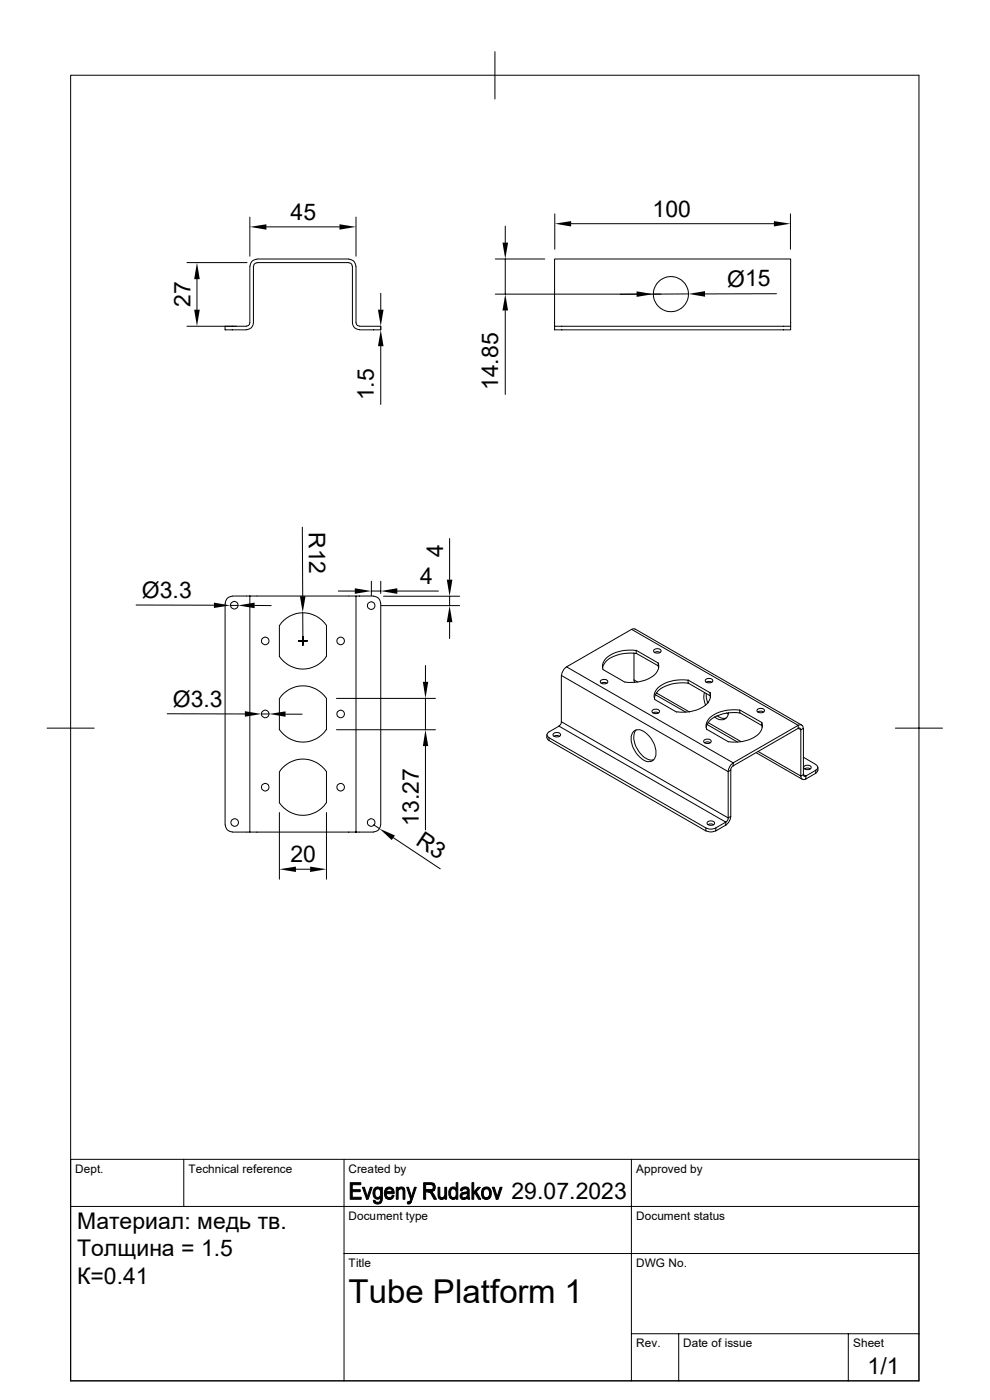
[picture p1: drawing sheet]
<svg xmlns="http://www.w3.org/2000/svg" width="210mm" height="297mm" viewBox="0 0 210 297" stroke-linecap="round" stroke-linejoin="round" font-family="sans-serif">
<g fill="none" stroke="#000" stroke-width=".21">
<path d="M15 16h179.9v276.9h-179.9zM105 11v10M39.7 55.7h12.7M41.8 59.2v6.5M53 56.5v12l-.2 .5-.5 .2M53 46.1v8.3M53.8 56.5v12a1.52 1.52 0 0 1-1.5 1.5h-4.5v-.8h1.5M54.5 55a1.45 1.45 0 0 0-1.5 1.5M54.5 55.8l-.6 .3-.1 .4M54.5 54.9h19.5M54.5 55.7h19.5M56.5 48.1h15.5"/>
<path d="M74 55a1.45 1.45 0 0 1 1.5 1.5M74 55.8l.5 .2 .2 .5M74.8 56.5v12a1.52 1.52 0 0 0 1.4 1.5h4.6v-.8h-4.6M75.5 56.5v12l.2 .5 .5 .2M75.5 46.1v8.3M105.1 54.9h10.5M107.2 48v3.5M107.2 54.9v7.5M117.7 45.4v7.5M121.2 47.5h43M167.7 45.4v7.5M39.7 69.2h12.6"/>
<path d="M80.8 62.2v3.5M80.8 69.2v.8M80.8 73.4v12.4M105.1 62.4h35.1M107.2 65.9v17.8M117.6 69.2h50.1v.8h-50.1zM117.6 69.2v-14.3h50.1v14.3M135 62.4h-3.4M146 62.4h-7.4M164.7 62.3l-15.1 .1M64.1 111.8l.1 14.7M95.4 114.3v8.7"/>
<path d="M28.9 128.4h16.5M47.8 128v47M48.9 128.4h1.6M49.3 126.5a1.45 1.45 0 0 0-1.5 1.5M53 126.4h-3.7M53 126.4h22.5v50.1M53 126.4v50.1h22.5M54 128.4l3.5 .1M63.4 136h1.8M64.2 130l.1 6M64.3 135.1v1.8M69.3 139.3v-6.6a6 6 0 0 0-10 0v6.6a6 6 0 0 0 9.9 0"/>
<path d="M71.8 125.4h3.5M75.5 126.4h3.7M78.8 123.3v3.1M78.8 125.4h2M79.2 126.5a1.45 1.45 0 0 1 1.5 1.5M80.8 128v47M80.8 123.3v2.6M80.9 128.5h16.6M81.4 126.5h16.1M84.3 125.4h8.7M95.4 126.5v2M95.4 132v3.5"/>
<path d="M134 133.5l35.3 20.4M134 133.5l-13.8 8M134.5 138.5v5.8M134.7 133.4l35.4 20.4M134.7 133.5h-.7M135 138l4.7 2.7v.6l-4.7-2.7zM135 138a7.8 7.8 0 0 0-6.7 2 2.13 2.13 0 0 0-.4 2M135 138.6a7.7 7.7 0 0 0-6.6 1.9l-.6 1.2M138.7 137.9a.99 .99 0 0 1 1.6 .2 .92 .92 0 0 1-1.7 0zM138.8 138.4l.4-.1 .9 .1M10 154.5h10M35.5 151.4l16.4 .1"/>
<path d="M55.5 151.5h1.6M59.3 154.8v-6.6a6 6 0 0 1 10 0v6.6M59.3 154.8a6 6 0 0 0 9.9 0M60.6 151.5h3.5M71.4 148.2h21M71.4 154.8h21M90.3 141.2v3.5M90.3 148.2v6.6M90.3 158.3v17.8M116 155.9v.6M116 156.5l.5 .6M116.5 156.5a.63 .63 0 0 1-.5-.6 .63 .63 0 0 1 .5-.6l2.1-1.2 35.4 20.3"/>
<path d="M116.5 157.1l33.2 19.2v-.7M116.5 157.1v-.6l33.2 19.1M117.5 156.2l.4-.2 .8 .2M117.5 155.6a.8 .8 0 0 1 .8-.3 .8 .8 0 0 1 .6 .7 .99 .99 0 0 1-1.6-.1zM119.1 153.1l-.1 .5-.4 .4M119.1 153.1v-9.8l35.4 20.4M119.1 153.1l35.4 20.4M120.2 141.5a2.65 2.65 0 0 0-1.1 1.8M120.2 141.5l35.3 20.3M127.4 144.4a.99 .99 0 0 1 1.5 .2 .92 .92 0 0 1-1.6 0zM127.5 144.9l.4-.1 .9 .1M127.9 142l4.7 2.7"/>
<path d="M134.4 155.2a2.03 2.03 0 0 1 2.9 .6 5 5 0 0 1 1.7 4.8 1.67 1.67 0 0 1-2.9 .4 5.3 5.3 0 0 1-2.1-5.2zM134.5 144.3l.8 .4M134.5 144.2l.2 .6M135 154.8a3.9 3.9 0 0 0 .5 4.6 3.3 3.3 0 0 0 3.1 1.8M138.3 150.7a.99 .99 0 0 1 1.6 .2 .92 .92 0 0 1-1.6 0zM138.5 151.3l.4-.2 .8 .2M138.9 148.4l4.7 2.7M139 147.4l6.5 3.7M139.2 147l7.1 4M139.6 141.3l.1 .4M139.6 140.7a2.63 2.63 0 0 1-1.6 3.1 8.5 8.5 0 0 1-5.4 .9M145.9 144.3a7.8 7.8 0 0 0-6.6 2 2.13 2.13 0 0 0-.4 2"/>
<path d="M146 144.3l4.7 2.7v.6l-4.7-2.7zM146 144.9a7.7 7.7 0 0 0-6.6 1.9l-.5 1.2M149.3 157.1a.99 .99 0 0 1 1.6 .2 .92 .92 0 0 1-1.6 0zM149.4 146.9l-.1 1.3 .4 1.4M149.4 157.6l.5-.2 .8 .2M149.6 144.2a.99 .99 0 0 1 1.6 .2 .92 .92 0 0 1-1.6 0zM149.8 144.7l.4-.1 .8 .1M149.8 147.2l.1 .9 .3 1.1M149.9 154.7l4.7 2.7M149.9 153.7l6.6 3.7M150.1 148.9l.2 .2M150.2 153.3l7 4.1"/>
<path d="M150.6 147a2.63 2.63 0 0 1-1.6 3.1 8.5 8.5 0 0 1-5.4 .9M150.6 147.6l.1 .4M152.1 151.8l1 .6h.9M154.1 151.3l.4 .2M154.6 151.2a1.58 1.58 0 0 1-1 1.4 1.58 1.58 0 0 1-1.7-.3l-.3-.2M156.9 150.7a7.8 7.8 0 0 0-6.6 1.9 2.13 2.13 0 0 0-.4 2.1M156.9 150.6l4.7 2.7v.6l-4.7-2.7zM156.9 151.3a7.7 7.7 0 0 0-6.5 1.8l-.6 1.2M160.4 159.7l9.8 5.6M160.6 150.6a.99 .99 0 0 1 1.6 .1 .92 .92 0 0 1-1.6 0zM160.7 151l.5-.1 .8 .1M160.8 159.4l9.1 5.2"/>
<path d="M161.6 153.9l.1 .4M161.6 153.3a2.63 2.63 0 0 1-1.6 3.1 8.5 8.5 0 0 1-5.4 1M169.3 154.5l.6 .3M169.3 153.9a.67 .67 0 0 1 .8 0 .67 .67 0 0 1 .3 .6M169.3 154.5h.4l.1 .3M169.3 153.9v.6M169.3 153.9l-13.8 7.9M169.3 154.5l-13.8 8M169.9 154.8v9.8M169.9 154.8l.5-.3v9.8M189.9 154.5h10M47.8 175a1.45 1.45 0 0 0 1.5 1.5"/>
<path d="M53 176.5h-3.7M59.3 172.4v14.1M69.3 170.3v-6.6a6 6 0 0 0-10 0v6.6a6 6 0 0 0 9.9 0M69.3 172.4v14.1M75.5 176.5h3.7M79.2 175l1.3 .8M80.7 175a1.45 1.45 0 0 1-1.5 1.5M83.4 177.7l10 6.6M149.7 175.6a2.33 2.33 0 0 0 2.1 0M149.7 176.2a2.33 2.33 0 0 0 2.1 0M150 174.5a.99 .99 0 0 1 1.6 .1 .92 .92 0 0 1-1.6 0zM150.2 175l.4-.2 .8 .2"/>
<path d="M154 174.4l-2.2 1.2M154 175l-2.2 1.3v-.7M154 174.4v.6M154.5 163.7v9.8M154.5 173.5l-.2 .5-.3 .4M155 173.2l-.5 .3M155 173.2a2.65 2.65 0 0 1-1 1.8M155 163.4v9.8M155 163.4l-.5 .3M155.5 161.8a2.65 2.65 0 0 0-1 1.9M155.5 162.5l-.3 .4-.2 .5M155.5 161.8v.7"/>
<path d="M169.9 164.6a.67 .67 0 0 0 .3 .7 .67 .67 0 0 0 .7 0M170.4 164.3l.2 .4 .3-.1M170.4 160.7l2.7 1.5M170.4 164.3l.5 .3M170.4 164.3l-.5 .3M170.5 162.6a.99 .99 0 0 1 1.6 .2 .92 .92 0 0 1-1.6 0zM170.6 163.1l.5-.2 .8 .2M170.9 164.6v.7M173.1 162.2a.63 .63 0 0 1 .4 .6 .63 .63 0 0 1-.4 .6M173.1 163.4v.6l-2.2 1.3M173.1 163.4l-2.2 1.2M173.5 163.4l-.4 .6"/>
<path d="M173.5 162.8v.6M62.8 184.4h3M15 255.9h179.9M39 246v9.9M73 246v46.9M133.9 246v46.9M194.9 246h-179.9v46.9M73 265.9h121.9M133.9 283h61M144 283v9.9M180 283v9.9"/>
<circle cx="142.3" cy="62.4" r="3.7"/>
<circle cx="49.7" cy="128.4" r=".79"/>
<circle cx="56.3" cy="136" r=".79"/>
<circle cx="72.3" cy="136" r=".79"/>
<circle cx="78.8" cy="128.5" r=".79"/>
<circle cx="56.3" cy="151.5" r=".79"/>
<circle cx="72.3" cy="151.5" r=".79"/>
<circle cx="49.8" cy="174.5" r=".79"/>
<circle cx="56.3" cy="167" r=".79"/>
<circle cx="72.3" cy="167" r=".79"/>
<circle cx="78.8" cy="174.5" r=".79"/>
</g>
<g fill="#000" stroke="#000" stroke-width=".21">
<path d="M74.3 250.9h2.2v.4h-1.8v1.1h1.7v.4h-1.7v1.2h1.9v.4h-2.3z" fill-rule="evenodd"/>
<path d="M76.9 251.9h.4l.6 2-.1 .5z" fill-rule="evenodd"/>
<path d="M78.6 251.9h.4l-.9 2.5h-.3z" fill-rule="evenodd"/>
<path d="M79.2 254.6l.4 .1 .2 .3 .3 .1h-.8z" fill-rule="evenodd"/>
<path d="M79.4 252.1l.7 .1a1.06 1.06 0 0 0 0 1.8l1 .1h-.4a.97 .97 0 0 1-1.1 .1 .97 .97 0 0 1-.5-1.1z" fill-rule="evenodd"/>
<path d="M79.5 252.1a.8 .8 0 0 1 1.3 .1l-1.4-.1z" fill-rule="evenodd"/>
<path d="M79.3 255.1l1.2-.1 .2-.9h.4a1.05 1.05 0 0 1-.5 1.2 1.05 1.05 0 0 1-1.3-.2z" fill-rule="evenodd"/>
<path d="M80.3 252.2h.5v-.3h.3v2.2l-1-.1a1.1 1.1 0 0 0 .2-1.8z" fill-rule="evenodd"/>
<path d="M81.8 252.2h.8l-.4 .1-.2 .6h1.6v.3h-1.6l.1 .7 .5 .2h-.8a1.75 1.75 0 0 1 0-1.9z" fill-rule="evenodd"/>
<path d="M82 252.1a1.02 1.02 0 0 1 1.1-.2 1.02 1.02 0 0 1 .5 1h-1.6h1.2l-.3-.7h-1.1z" fill-rule="evenodd"/>
<path d="M81.8 254.1h.9l.4-.2 .1-.3 .4 .1a1.04 1.04 0 0 1-1.8 .4z" fill-rule="evenodd"/>
<path d="M84.1 251.9h.3v.3h.4l-.3 .5v1.7h-.4z" fill-rule="evenodd"/>
<path d="M84.5 252.1l.5 .1z" fill-rule="evenodd"/>
<path d="M84.5 252.1a.82 .82 0 0 1 1-.2 .82 .82 0 0 1 .4 1v1.5h-.4v-1.9l-.3-.3z" fill-rule="evenodd"/>
<path d="M86.4 255h.8l-.2 .4h-.4h-.2z" fill-rule="evenodd"/>
<path d="M86.3 251.9h.4l.6 2-.2 .5z" fill-rule="evenodd"/>
<path d="M87.9 251.9h.4l-1 3-.7 .1 .4-.2z" fill-rule="evenodd"/>
<path d="M89.9 250.9h1.6l.7 .3-1.9 .1v1.1l1.9 .1-.5 .3-1.4 .1v1.5h-.4z" fill-rule="evenodd"/>
<path d="M90.8 252.9h.9l.9 1.5h-.5l-.8-1.4z" fill-rule="evenodd"/>
<path d="M91.3 251.3l.9-.1 .1 .9-.1 .4-1.9-.1h.8a.59 .59 0 0 0 .8-.5 .59 .59 0 0 0-.6-.6z" fill-rule="evenodd"/>
<path d="M92.9 251.9h.4l.1 2 .2 .2h.8a.81 .81 0 0 1-1 .3 .81 .81 0 0 1-.5-1z" fill-rule="evenodd"/>
<path d="M93.8 254.1l.6-.1z" fill-rule="evenodd"/>
<path d="M94.4 251.9h.3v2.5h-.3v-.4h-.3l.3-.5z" fill-rule="evenodd"/>
<path d="M95.5 252.1a.76 .76 0 0 1 1.3 .1h-.6a1.12 1.12 0 0 0-.1 1.9h.1h-.7l-.3-.6a1.65 1.65 0 0 1 .3-1.4z" fill-rule="evenodd"/>
<path d="M95.5 254.1h1.3a.78 .78 0 0 1-1.3 0z" fill-rule="evenodd"/>
<path d="M96.8 250.9h.3v3.5h-.3v-.3h-.4a1.15 1.15 0 0 0-.2-1.9h.6z" fill-rule="evenodd"/>
<path d="M97.8 252.2h.8l-.4 .1-.2 .3h-.3z" fill-rule="evenodd"/>
<path d="M97.8 253.2l.2-.1 1.1 .1h-.1a.84 .84 0 0 0-1 .6l.3 .3 .8 .1a.81 .81 0 0 1-1.1 .2 .81 .81 0 0 1-.2-1.2z" fill-rule="evenodd"/>
<path d="M97.9 252.1h.1a.9 .9 0 0 1 1-.3 .9 .9 0 0 1 .5 1l.2 1.6h-.4l-.1-.3h-.5l.4-.4v-.5l-1.1-.1 .6-.2a.41 .41 0 0 0 .5-.3 .41 .41 0 0 0-.5-.4z" fill-rule="evenodd"/>
<path d="M98.5 254.1h.7z" fill-rule="evenodd"/>
<path d="M100.1 250.9h.4v2l.3 .2-.3 .3v1h-.4z" fill-rule="evenodd"/>
<path d="M101.4 251.9h.5l-.9 .9 1 1.6h-.5l-1-1.5z" fill-rule="evenodd"/>
<path d="M102.4 252.2h.8a1.09 1.09 0 0 0-.3 1.8l.3 .1h-.8a2.03 2.03 0 0 1 0-1.9z" fill-rule="evenodd"/>
<path d="M102.5 252.1a1.15 1.15 0 0 1 1.4 .1 1.15 1.15 0 0 1 .3 1.3 1.01 1.01 0 0 1-.7 .9 1.01 1.01 0 0 1-1.1-.3h.8a1.04 1.04 0 0 0 .6-.9 1.04 1.04 0 0 0-.6-1h-.8z" fill-rule="evenodd"/>
<path d="M104.4 251.9h.5l.6 2-.2 .5z" fill-rule="evenodd"/>
<path d="M106.1 251.9h.4l-.8 2.5h-.4z" fill-rule="evenodd"/>
</g>
<g fill="#000">
<path d="M41.8 55.7l.6 3.5h-1.2zM53 48.1l3.5-.5v1.1zM72 47.6l3.5 .5-3.5 .6zM106.6 51.5h1.2l-.6 3.4zM117.7 47.5l3.5-.6v1.1zM164.2 46.9l3.5 .6-3.5 .5zM41.2 65.7h1.2l-.6 3.5zM80.2 65.7h1.2l-.6 3.5zM80.8 70l.6 3.4h-1.2zM107.2 62.4l.6 3.5h-1.2zM135 61.8l3.6 .6-3.6 .6zM146 62.4l3.6-.6v1.1z"/>
<path d="M45.4 127.8l3.5 .6-3.5 .6zM50.5 128.4l3.5-.6v1.2zM63.6 126.5h1.2l-.6 3.5zM75.3 124.8l3.5 .6-3.5 .6zM80.8 125.4l3.5-.6v1.2zM95.4 128.5l.6 3.5h-1.2zM94.8 123h1.2l-.6 3.5zM51.9 150.9l3.6 .6-3.6 .6zM57.1 151.5l3.5-.6v1.2zM89.7 144.7h1.1l-.5 3.5zM90.3 154.8l.5 3.5h-1.1zM80.5 175.8l3.3 1.4-.7 1z"/>
<path d="M59.3 184.4l3.5-.5v1.1zM65.8 183.9l3.5 .5-3.5 .6z"/>
</g>
<text font-size="7" x="74" y="276.4">Tube Platform 1</text>
<g font-size="4.9">
<text x="61.6" y="46.7">45</text>
<text x="138.4" y="46">100</text>
<text x="40.4" y="65.2" transform="rotate(-90 40.4 65.2)">27</text>
<text x="154.3" y="60.8">Ø15</text>
<text x="105.7" y="82.8" transform="rotate(-90 105.7 82.8)">14.85</text>
<text x="79.3" y="85" transform="rotate(-90 79.3 85)">1.5</text>
<text x="65.5" y="112.9" transform="rotate(90 65.5 112.9)">R12</text>
<text x="94" y="118.2" transform="rotate(-90 94 118.2)">4</text>
<text x="89.1" y="124">4</text>
<text x="30.1" y="126.8">Ø3.3</text>
<text x="36.7" y="149.9">Ø3.3</text>
<text x="88" y="179" transform="rotate(34 88 179)">R3</text>
<text x="88.8" y="175.2" transform="rotate(-90 88.8 175.2)">13.27</text>
<text x="61.6" y="183">20</text>
<text x="108.5" y="254.5">29.07.2023</text>
<text x="16.4" y="260.7">Материал: медь тв.</text>
<text x="16.3" y="266.5">Толщина = 1.5</text>
<text x="16.3" y="272.4">К=0.41</text>
<text x="184.1" y="291.6">1/1</text>
</g>
<g font-size="2.5">
<text x="16" y="248.8">Dept.</text>
<text x="40" y="248.8">Technical reference</text>
<text x="74" y="248.8">Created by</text>
<text x="134.9" y="248.8">Approved by</text>
<text x="74" y="258.7">Document type</text>
<text x="135" y="258.7">Document status</text>
<text x="74" y="268.7">Title</text>
<text x="135" y="268.7">DWG No.</text>
<text x="135" y="285.8">Rev.</text>
<text x="145" y="285.8">Date of issue</text>
<text x="181" y="285.8">Sheet</text>
</g>
</svg>
